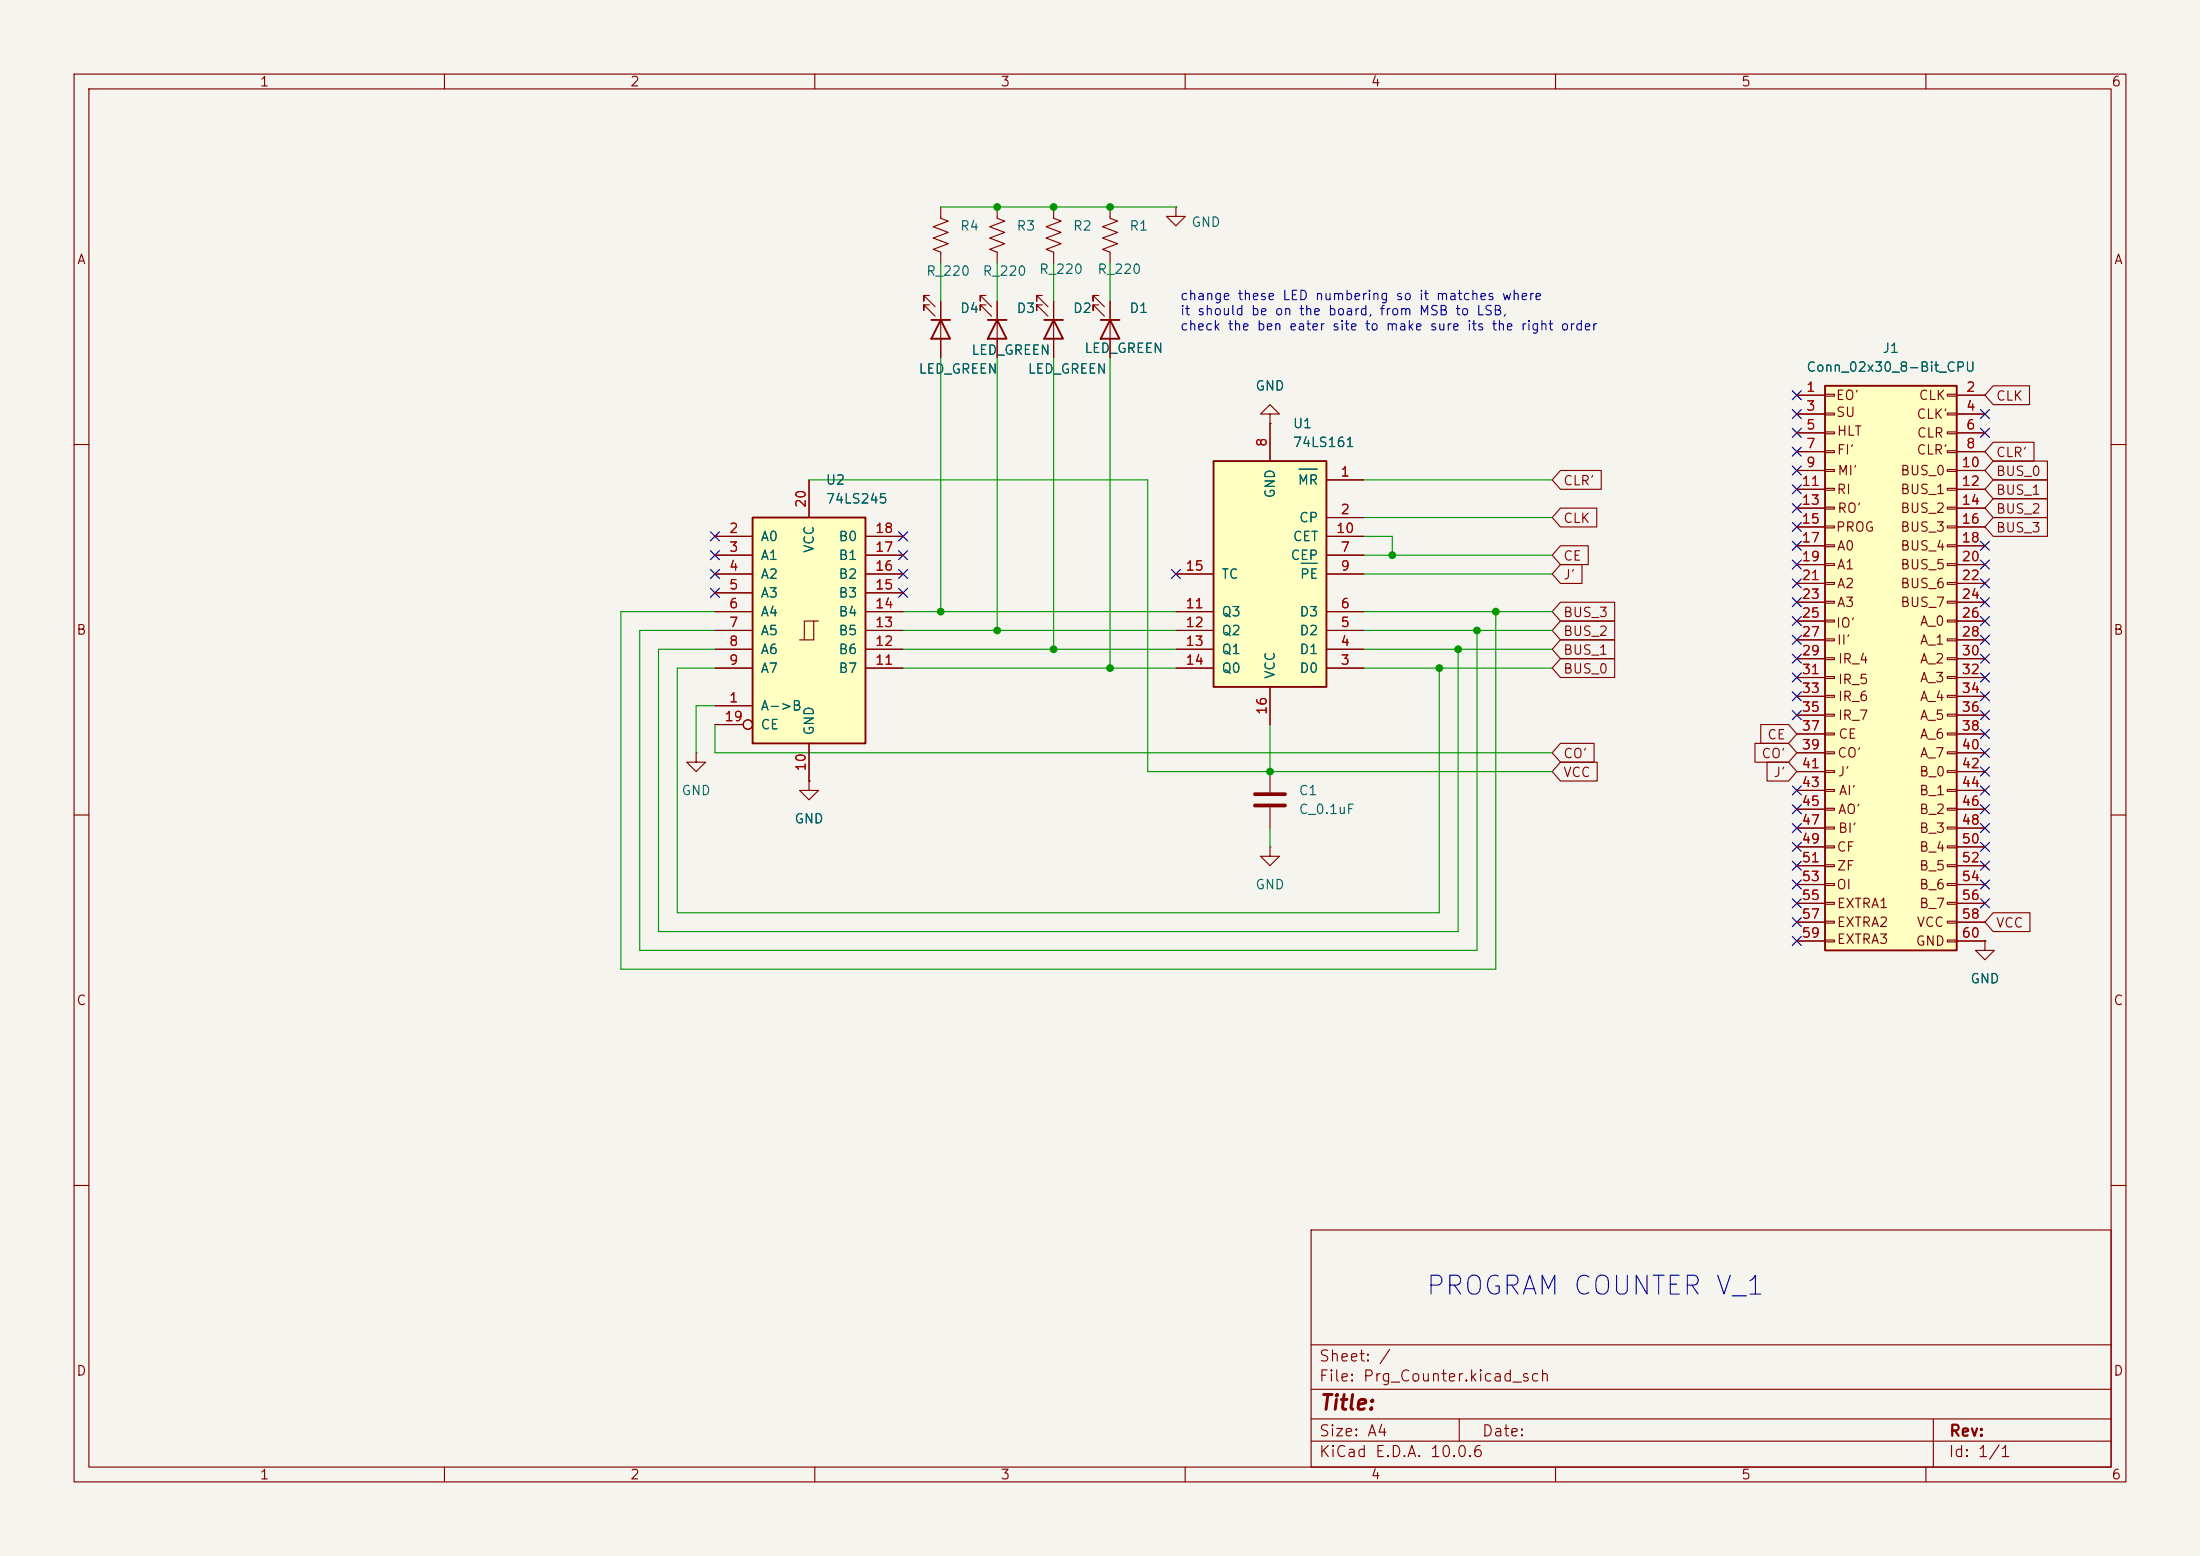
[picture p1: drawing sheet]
<svg xmlns="http://www.w3.org/2000/svg" width="297mm" height="210mm" viewBox="0 0 297 210" stroke-linecap="round" stroke-linejoin="round" font-family="sans-serif">
<path d="M0 0h297v210h-297z" fill="#f5f4ef" stroke="#f5f4ef" stroke-width=".14"/>
<g fill="none" stroke="#840000" stroke-width=".15">
<path d="M10 10h277v190h-277zM12 12h273v186h-273zM60 10v2M110 10v2M160 10v2M210 10v2M260 10v2M10 60h2M285 60h2M10 110h2M285 110h2M10 160h2"/>
<path d="M177 166h108v32h-108zM285 160h2M60 198v2M110 198v2M160 198v2M177 194.5h108M177 191.5h108M177 187.5h108M177 181.5h108M197 191.5v3M210 198v2M260 198v2"/>
<path d="M261 191.5v6.5"/>
</g>
<path d="M246.4 52.1h17.8v76.2h-17.8z" fill="#ffffc2"/>
<path d="M246.4 52.1h17.8v76.2h-17.8z" fill="none" stroke="#840000" stroke-width=".25"/>
<g fill="none" stroke="#840000" stroke-width=".15">
<path d="M242.6 53.3h3.8M242.6 55.9h3.8M242.6 58.4h3.8M246.4 53.2h1.2v.3h-1.2zM246.4 55.8h1.2v.2h-1.2zM246.4 58.3h1.2v.2h-1.2zM262.9 53.2h1.3v.3h-1.3zM262.9 55.8h1.3v.2h-1.3zM262.9 58.3h1.3v.2h-1.3zM264.2 53.3h3.8M264.2 55.9h3.8M264.2 58.4h3.8"/>
<path d="M242.6 61h3.8M242.6 63.5h3.8M242.6 66h3.8M242.6 68.6h3.8M242.6 71.1h3.8M242.6 73.7h3.8M242.6 76.2h3.8M242.6 78.7h3.8M246.4 60.8h1.2v.3h-1.2zM246.4 63.4h1.2v.2h-1.2zM246.4 65.9h1.2v.3h-1.2zM246.4 68.5h1.2v.2h-1.2z"/>
<path d="M246.4 71h1.2v.2h-1.2zM246.4 73.5h1.2v.3h-1.2zM246.4 76.1h1.2v.2h-1.2zM246.4 78.6h1.2v.3h-1.2zM262.9 60.8h1.3v.3h-1.3zM262.9 63.4h1.3v.2h-1.3zM262.9 65.9h1.3v.3h-1.3zM262.9 68.5h1.3v.2h-1.3zM262.9 71h1.3v.2h-1.3zM262.9 73.5h1.3v.3h-1.3zM262.9 76.1h1.3v.2h-1.3zM262.9 78.6h1.3v.3h-1.3z"/>
<path d="M264.2 61h3.8M264.2 63.5h3.8M264.2 66h3.8M264.2 68.6h3.8M264.2 71.1h3.8M264.2 73.7h3.8M264.2 76.2h3.8M264.2 78.7h3.8M242.6 81.3h3.8M242.6 83.8h3.8M242.6 86.4h3.8M242.6 88.9h3.8"/>
<path d="M242.6 91.4h3.8M242.6 94h3.8M242.6 96.5h3.8M242.6 99.1h3.8M246.4 81.2h1.2v.2h-1.2zM246.4 83.7h1.2v.2h-1.2zM246.4 86.2h1.2v.3h-1.2zM246.4 88.8h1.2v.2h-1.2zM246.4 91.3h1.2v.3h-1.2zM246.4 93.9h1.2v.2h-1.2zM246.4 96.4h1.2v.2h-1.2zM246.4 98.9h1.2v.3h-1.2z"/>
<path d="M262.9 81.2h1.3v.2h-1.3zM262.9 83.7h1.3v.2h-1.3zM262.9 86.2h1.3v.3h-1.3zM262.9 88.8h1.3v.2h-1.3zM262.9 91.3h1.3v.3h-1.3zM262.9 93.9h1.3v.2h-1.3zM262.9 96.4h1.3v.2h-1.3zM262.9 98.9h1.3v.3h-1.3zM264.2 81.3h3.8M264.2 83.8h3.8M264.2 86.4h3.8M264.2 88.9h3.8"/>
<path d="M264.2 91.4h3.8M264.2 94h3.8M264.2 96.5h3.8M264.2 99.1h3.8M242.6 101.6h3.8M242.6 104.1h3.8M242.6 106.7h3.8M242.6 109.2h3.8M242.6 111.8h3.8M242.6 114.3h3.8M242.6 116.8h3.8M242.6 119.4h3.8"/>
<path d="M246.4 101.5h1.2v.2h-1.2zM246.4 104h1.2v.3h-1.2zM246.4 106.6h1.2v.2h-1.2zM246.4 109.1h1.2v.2h-1.2zM246.4 111.6h1.2v.3h-1.2zM246.4 114.2h1.2v.2h-1.2zM246.4 116.7h1.2v.3h-1.2zM246.4 119.3h1.2v.2h-1.2zM262.9 101.5h1.3v.2h-1.3zM262.9 104h1.3v.3h-1.3zM262.9 106.6h1.3v.2h-1.3zM262.9 109.1h1.3v.2h-1.3z"/>
<path d="M262.9 111.6h1.3v.3h-1.3zM262.9 114.2h1.3v.2h-1.3zM262.9 116.7h1.3v.3h-1.3zM262.9 119.3h1.3v.2h-1.3zM264.2 101.6h3.8M264.2 104.1h3.8M264.2 106.7h3.8M264.2 109.2h3.8M264.2 111.8h3.8M264.2 114.3h3.8M264.2 116.8h3.8M264.2 119.4h3.8"/>
<path d="M242.6 121.9h3.8M242.6 124.5h3.8M242.6 127h3.8M246.4 121.8h1.2v.2h-1.2zM246.4 124.3h1.2v.3h-1.2zM246.4 126.9h1.2v.2h-1.2zM262.9 121.8h1.3v.2h-1.3zM262.9 124.3h1.3v.3h-1.3zM262.9 126.9h1.3v.2h-1.3zM264.2 121.9h3.8M264.2 124.5h3.8M264.2 127h3.8"/>
</g>
<path d="M163.8 62.2h15.3v30.5h-15.3z" fill="#ffffc2"/>
<path d="M163.8 62.2h15.3v30.5h-15.3z" fill="none" stroke="#840000" stroke-width=".25"/>
<g fill="none" stroke="#840000" stroke-width=".15">
<path d="M171.4 57.2v5M158.7 77.5h5.1M179.1 64.8h5M179.1 69.9h5M179.1 74.9h5M179.1 77.5h5M179.1 72.4h5M158.7 90.2h5.1M158.7 87.6h5.1M158.7 85.1h5.1M158.7 82.6h5.1M171.4 92.7v5.1"/>
<path d="M179.1 90.2h5M179.1 87.6h5M179.1 85.1h5M179.1 82.6h5"/>
</g>
<path d="M175.4 63.3h2.4M175.7 76h2.1" fill="none" stroke="#006464" stroke-width=".15"/>
<path d="M101.6 69.9h15.2v30.4h-15.2z" fill="#ffffc2"/>
<g fill="none" stroke="#840000" stroke-width=".15">
<path d="M125.5 39.9h-.8v.7v-.7l1.5 1.5M127 27.9v1.6l1 .3-2 .8 2 .8-2 .7 2 .8-2 .8 1 .3v1.6M133.1 39.9h-.8v.7v-.7l1.6 1.5M134.6 27.9v1.6l1 .3-2 .8 2 .8-2 .7 2 .8-2 .8 1 .3v1.6M140.7 39.9h-.7v.7v-.7l1.5 1.5M142.2 27.9v1.6l1.1 .3-2.1 .8 2.1 .8-2.1 .7 2.1 .8-2.1 .8 1 .3v1.6M148.3 39.9h-.7v.7v-.7l1.5 1.5M149.9 27.9v1.6l1 .3-2.1 .8 2.1 .8-2.1 .7 2.1 .8-2.1 .8 1.1 .3v1.6M158.7 27.9v1.3h1.3l-1.3 1.3-1.2-1.3h1.2M158.7 27.9h.1M125.5 41.1h-.8v.8v-.8l1.5 1.6M127 40.6v7.7"/>
<path d="M133.1 41.1h-.8v.8v-.8l1.6 1.6M134.6 40.6v7.7M140.7 41.1h-.7v.8v-.8l1.5 1.6M142.2 40.6v7.7M148.3 41.1h-.7v.8v-.8l1.5 1.6M149.9 40.6v7.7M171.4 55.9h1.3l-1.3-1.3-1.2 1.3h1.2v1.3M171.4 57.2h.1M171.4 57.2v5M242.6 53.3h3.8M242.6 55.9h3.8M242.6 58.4h3.8"/>
<path d="M264.2 53.3h3.8M264.2 55.9h3.8M264.2 58.4h3.8M269.1 59.7h5.5v2.5h-5.5l-1.1-1.2zM269.1 52.1h4.9v2.5h-4.9l-1.1-1.3zM96.5 72.4h5.1M96.5 74.9h5.1M96.5 77.5h5.1M109.2 64.8v5.1M116.8 72.4h5.1M116.8 74.9h5.1M116.8 77.5h5.1"/>
<path d="M158.7 77.5h5.1M179.1 72.4h5M179.1 74.9h5M179.1 77.5h5M179.1 64.8h5M179.1 69.9h5M210.7 68.6h4.9v2.5h-4.9l-1.2-1.2zM210.7 63.5h5.5v2.5h-5.5l-1.2-1.2zM210.7 76.2h2.9v2.5h-2.9l-1.2-1.2zM210.7 73.7h3.7v2.5h-3.7l-1.2-1.3zM242.6 61h3.8M242.6 63.5h3.8"/>
<path d="M242.6 66h3.8M242.6 68.6h3.8M242.6 71.1h3.8M242.6 73.7h3.8M242.6 76.2h3.8M242.6 78.7h3.8M264.2 61h3.8M264.2 63.5h3.8M264.2 66h3.8M264.2 68.6h3.8M264.2 71.1h3.8M264.2 73.7h3.8"/>
<path d="M264.2 76.2h3.8M264.2 78.7h3.8M269.1 64.8h7.3v2.5h-7.3l-1.1-1.3zM269.1 69.8h7.3v2.6h-7.3l-1.1-1.3zM269.1 62.2h7.3v2.6h-7.3l-1.1-1.3zM269.1 67.3h7.3v2.6h-7.3l-1.1-1.3zM96.5 95.3h5.1M96.5 80h5.1M96.5 82.6h5.1M96.5 85.1h5.1M96.5 87.6h5.1M96.5 90.2h5.1"/>
<path d="M96.5 97.8h3.8M109.9 83.8h-1.3v2.6M110.5 83.8h-.6v2.6h-2M116.8 80h5.1M116.8 82.6h5.1M116.8 85.1h5.1M116.8 87.6h5.1M116.8 90.2h5.1M158.7 82.6h5.1M158.7 85.1h5.1M158.7 87.6h5.1M158.7 90.2h5.1"/>
<path d="M171.4 92.7v5.1M179.1 82.6h5M179.1 85.1h5M179.1 87.6h5M179.1 90.2h5M210.7 81.3h7.3v2.5h-7.3l-1.2-1.2zM210.7 83.8h7.3v2.6h-7.3l-1.2-1.3zM210.7 86.4h7.3v2.5h-7.3l-1.2-1.3zM210.7 88.9h7.3v2.5h-7.3l-1.2-1.2zM237.7 97.8h3.8l1.1 1.3-1.1 1.2h-3.8zM242.6 81.3h3.8M242.6 83.8h3.8"/>
<path d="M242.6 86.4h3.8M242.6 88.9h3.8M242.6 91.4h3.8M242.6 94h3.8M242.6 96.5h3.8M242.6 99.1h3.8M264.2 81.3h3.8M264.2 83.8h3.8M264.2 86.4h3.8M264.2 88.9h3.8M264.2 91.4h3.8M264.2 94h3.8"/>
<path d="M264.2 96.5h3.8M264.2 99.1h3.8M94 101.6v1.3h1.2l-1.2 1.2-1.3-1.2h1.3M94 101.6h.1M109.2 105.4v1.3h1.3l-1.3 1.3-1.3-1.3h1.3M109.2 105.4h.1M109.2 100.3v5.1M171.4 114.3v1.3h1.3l-1.3 1.2-1.2-1.2h1.2M171.4 114.3h.1M171.4 104.1v2.8M171.4 109v2.8M210.7 102.9h4.9v2.5h-4.9l-1.2-1.3z"/>
<path d="M210.7 100.3h4.5v2.6h-4.5l-1.2-1.3zM236.9 100.3h4.6l1.1 1.3-1.1 1.3h-4.6zM238.6 102.9h2.9l1.1 1.2-1.1 1.3h-2.9zM242.6 101.6h3.8M242.6 104.1h3.8M242.6 106.7h3.8M242.6 109.2h3.8M242.6 111.8h3.8M242.6 114.3h3.8M242.6 116.8h3.8M242.6 119.4h3.8M264.2 101.6h3.8"/>
<path d="M264.2 104.1h3.8M264.2 106.7h3.8M264.2 109.2h3.8M264.2 111.8h3.8M264.2 114.3h3.8M264.2 116.8h3.8M264.2 119.4h3.8M242.6 121.9h3.8M242.6 124.5h3.8M242.6 127h3.8M264.2 121.9h3.8M264.2 124.5h3.8"/>
<path d="M264.2 127h3.8M268 127v1.3h1.2l-1.2 1.2-1.3-1.2h1.3M268 127h.1M269.1 123.2h4.9v2.5h-4.9l-1.1-1.2z"/>
<circle cx="101" cy="97.8" r=".63"/>
</g>
<path d="M125.7 43.2h2.6M127 43.2l1.3 2.5h-2.6zM133.3 43.2h2.6M134.6 43.2l1.3 2.5h-2.6zM141 43.2h2.5M142.2 43.2l1.3 2.5h-2.5zM148.6 43.2h2.5M149.9 43.2l1.2 2.5h-2.5zM101.6 69.9h15.2v30.4h-15.2z" fill="none" stroke="#840000" stroke-width=".25"/>
<path d="M169.4 107.2h4.1M169.4 108.7h4.1" fill="none" stroke="#840000" stroke-width=".51"/>
<g fill="none" stroke="#009600" stroke-width=".15">
<path d="M127 35.6v5M127 27.9h31.7M134.6 35.6v5M142.2 35.6v5M149.9 35.6v5M127 48.3v34.3M134.6 48.3v36.8M142.2 48.3v39.3M149.9 48.3v41.9M109.2 64.8h45.7v39.3h54.6M184.1 72.4h3.9v2.5M184.1 64.8h25.4"/>
<path d="M184.1 69.9h25.4M184.1 74.9h25.4M184.1 77.5h25.4M96.5 82.6h-12.7v48.2h118.1v-48.2M96.5 90.2h-5.1v33h102.9v-33M96.5 95.3h-2.5v6.3M96.5 87.6h-7.6v38.1h107.9v-38.1M96.5 97.8v3.8h113M96.5 85.1h-10.1v43.2h113v-43.2M121.9 90.2h36.8M121.9 87.6h36.8M121.9 85.1h36.8"/>
<path d="M121.9 82.6h36.8M171.4 97.8v6.3M184.1 90.2h25.4M184.1 87.6h25.4M184.1 85.1h25.4M184.1 82.6h25.4M171.4 111.8v2.5"/>
</g>
<g fill="none" stroke="#000084" stroke-width=".15">
<path d="M242 57.8l1.2 1.2M242 52.7l1.2 1.2M242 55.3l1.2 1.2M243.2 57.8l-1.2 1.2M243.2 52.7l-1.2 1.2M243.2 55.3l-1.2 1.2M267.4 57.8l1.2 1.2M267.4 55.3l1.2 1.2M268.6 55.3l-1.2 1.2M268.6 57.8l-1.2 1.2M95.9 76.9l1.2 1.2M95.9 71.8l1.2 1.2"/>
<path d="M95.9 74.3l1.2 1.2M95.9 79.4l1.2 1.2M97.1 76.9l-1.2 1.2M97.1 71.8l-1.2 1.2M97.1 74.3l-1.2 1.2M97.1 79.4l-1.2 1.2M121.3 71.8l1.2 1.2M121.3 74.3l1.2 1.2M121.3 76.9l1.2 1.2M121.3 79.4l1.2 1.2M122.5 71.8l-1.2 1.2M122.5 74.3l-1.2 1.2"/>
<path d="M122.5 76.9l-1.2 1.2M122.5 79.4l-1.2 1.2M158.1 76.9l1.3 1.2M159.4 76.9l-1.3 1.2M242 78.1l1.2 1.2M242 75.6l1.2 1.2M242 68l1.2 1.2M242 70.5l1.2 1.2M242 73.1l1.2 1.2M242 62.9l1.2 1.2M242 65.4l1.2 1.2M242 60.4l1.2 1.2"/>
<path d="M243.2 78.1l-1.2 1.2M243.2 75.6l-1.2 1.2M243.2 68l-1.2 1.2M243.2 70.5l-1.2 1.2M243.2 73.1l-1.2 1.2M243.2 62.9l-1.2 1.2M243.2 65.4l-1.2 1.2M243.2 60.4l-1.2 1.2M267.4 73.1l1.2 1.2M267.4 75.6l1.2 1.2M267.4 78.1l1.2 1.2M268.6 73.1l-1.2 1.2"/>
<path d="M268.6 75.6l-1.2 1.2M268.6 78.1l-1.2 1.2M242 80.7l1.2 1.2M242 93.4l1.2 1.2M242 85.8l1.2 1.2M242 90.8l1.2 1.2M242 83.2l1.2 1.2M242 88.3l1.2 1.2M242 95.9l1.2 1.2M243.2 80.7l-1.2 1.2M243.2 93.4l-1.2 1.2M243.2 85.8l-1.2 1.2"/>
<path d="M243.2 90.8l-1.2 1.2M243.2 83.2l-1.2 1.2M243.2 88.3l-1.2 1.2M243.2 95.9l-1.2 1.2M267.4 88.3l1.2 1.2M267.4 98.5l1.2 1.2M267.4 95.9l1.2 1.2M267.4 93.4l1.2 1.2M267.4 90.8l1.2 1.2M267.4 80.7l1.2 1.2M267.4 85.8l1.2 1.2M267.4 83.2l1.2 1.2"/>
<path d="M268.6 95.9l-1.2 1.2M268.6 98.5l-1.2 1.2M268.6 90.8l-1.2 1.2M268.6 93.4l-1.2 1.2M268.6 88.3l-1.2 1.2M268.6 80.7l-1.2 1.2M268.6 85.8l-1.2 1.2M268.6 83.2l-1.2 1.2M242 116.2l1.2 1.2M242 118.8l1.2 1.2M242 108.6l1.2 1.2M242 111.2l1.2 1.2"/>
<path d="M242 113.7l1.2 1.2M242 106.1l1.2 1.2M243.2 116.2l-1.2 1.2M243.2 118.8l-1.2 1.2M243.2 106.1l-1.2 1.2M243.2 111.2l-1.2 1.2M243.2 108.6l-1.2 1.2M243.2 113.7l-1.2 1.2M267.4 101l1.2 1.2M267.4 103.5l1.2 1.2M267.4 116.2l1.2 1.2M267.4 108.6l1.2 1.2"/>
<path d="M267.4 113.7l1.2 1.2M267.4 106.1l1.2 1.2M267.4 111.2l1.2 1.2M267.4 118.8l1.2 1.2M268.6 101l-1.2 1.2M268.6 103.5l-1.2 1.2M268.6 116.2l-1.2 1.2M268.6 108.6l-1.2 1.2M268.6 113.7l-1.2 1.2M268.6 106.1l-1.2 1.2M268.6 111.2l-1.2 1.2M268.6 118.8l-1.2 1.2"/>
<path d="M242 121.3l1.2 1.2M242 123.9l1.2 1.2M242 126.4l1.2 1.2M243.2 121.3l-1.2 1.2M243.2 123.9l-1.2 1.2M243.2 126.4l-1.2 1.2M267.4 121.3l1.2 1.2M268.6 121.3l-1.2 1.2"/>
</g>
<path d="M175.4 63.3h2.4M175.7 76h2.1" fill="none" stroke="#006464" stroke-width=".15"/>
<g fill="#009600" stroke="#009600" stroke-width=".14">
<circle cx="199.4" cy="85.1" r=".46"/>
<circle cx="201.9" cy="82.6" r=".46"/>
<circle cx="196.8" cy="87.6" r=".46"/>
<circle cx="194.3" cy="90.2" r=".46"/>
<circle cx="188" cy="74.9" r=".46"/>
<circle cx="142.2" cy="87.6" r=".46"/>
<circle cx="134.6" cy="85.1" r=".46"/>
<circle cx="127" cy="82.6" r=".46"/>
<circle cx="149.9" cy="90.2" r=".46"/>
<circle cx="171.4" cy="104.1" r=".46"/>
<circle cx="149.9" cy="27.9" r=".46"/>
<circle cx="142.2" cy="27.9" r=".46"/>
<circle cx="134.6" cy="27.9" r=".46"/>
</g>
<text font-size="2.5" fill="#0000c2" x="192.3" y="175.4">PROGRAM COUNTER V_1</text>
<text font-size="2" fill="#840000" x="178" y="190.8">Title:</text>
<g font-size="1.5" fill="#840000">
<text x="178" y="184.1">Sheet: /</text>
<text x="178" y="186.8">File: Prg_Counter.kicad_sch</text>
<text x="178" y="197">KiCad E.D.A. 10.0.6</text>
<text x="178" y="194.2">Size: A4</text>
<text x="200" y="194.2">Date:</text>
<text x="263" y="197">Id: 1/1</text>
<text x="263" y="194.2">Rev:</text>
</g>
<g font-size="1.3" fill="#840000">
<text x="35" y="12">1</text>
<text x="85" y="12">2</text>
<text x="135" y="12">3</text>
<text x="185" y="12">4</text>
<text x="235" y="12">5</text>
<text x="285" y="12">6</text>
<text x="10.3" y="36">A</text>
<text x="285.3" y="36">A</text>
<text x="247.8" y="54.3">EO'</text>
<text x="247.8" y="56.6">SU</text>
<text x="247.9" y="59.1">HLT</text>
<text x="258.6" y="56.8">CLK'</text>
<text x="258.7" y="59.4">CLR</text>
<text x="258.9" y="54.3">CLK</text>
<text x="269.4" y="54.4">CLK</text>
<text x="211" y="65.8">CLR'</text>
<text x="247.9" y="61.7">FI'</text>
<text x="248" y="64.5">MI'</text>
<text x="256.5" y="64.5">BUS_0</text>
<text x="258.6" y="61.7">CLR'</text>
<text x="269.4" y="62">CLR'</text>
<text x="269.4" y="64.6">BUS_0</text>
<text x="211" y="70.9">CLK</text>
<text x="247.9" y="67">RI</text>
<text x="248" y="69.5">RO'</text>
<text x="256.5" y="67">BUS_1</text>
<text x="256.5" y="69.5">BUS_2</text>
<text x="269.4" y="67.1">BUS_1</text>
<text x="269.4" y="69.6">BUS_2</text>
<text x="211" y="76">CE</text>
<text x="247.7" y="72.1">PROG</text>
<text x="247.9" y="74.6">A0</text>
<text x="247.9" y="77.2">A1</text>
<text x="256.5" y="72.1">BUS_3</text>
<text x="256.5" y="74.6">BUS_4</text>
<text x="256.5" y="77.2">BUS_5</text>
<text x="269.4" y="72.2">BUS_3</text>
<text x="211" y="83.6">BUS_3</text>
<text x="211" y="78.5">J'</text>
<text x="247.9" y="79.7">A2</text>
<text x="247.9" y="82.2">A3</text>
<text x="256.5" y="79.7">BUS_6</text>
<text x="256.5" y="82.2">BUS_7</text>
<text x="10.2" y="86">B</text>
<text x="211" y="86.1">BUS_2</text>
<text x="211" y="88.7">BUS_1</text>
<text x="247.8" y="85">IO'</text>
<text x="247.9" y="87.3">II'</text>
<text x="248" y="89.9">IR_4</text>
<text x="259.1" y="84.8">A_0</text>
<text x="259.1" y="87.3">A_1</text>
<text x="259.1" y="89.9">A_2</text>
<text x="285.2" y="86">B</text>
<text x="211" y="91.2">BUS_0</text>
<text x="248" y="92.7">IR_5</text>
<text x="248" y="94.9">IR_6</text>
<text x="259.1" y="92.4">A_3</text>
<text x="259.1" y="94.9">A_4</text>
<text x="238.5" y="100.1">CE</text>
<text x="248" y="97.5">IR_7</text>
<text x="248.1" y="100">CE</text>
<text x="259.1" y="97.5">A_5</text>
<text x="259.1" y="100">A_6</text>
<text x="211" y="105.2">VCC</text>
<text x="211" y="102.7">CO'</text>
<text x="237.7" y="102.7">CO'</text>
<text x="239.3" y="105.2">J'</text>
<text x="248" y="102.6">CO'</text>
<text x="248" y="105.1">J'</text>
<text x="248.2" y="107.6">AI'</text>
<text x="259" y="105.1">B_0</text>
<text x="259" y="107.6">B_1</text>
<text x="259.1" y="102.6">A_7</text>
<text x="248" y="110.2">AO'</text>
<text x="248.1" y="112.7">BI'</text>
<text x="259" y="110.2">B_2</text>
<text x="259" y="112.7">B_3</text>
<text x="247.9" y="115.3">CF</text>
<text x="247.9" y="117.8">ZF</text>
<text x="259" y="115.3">B_4</text>
<text x="259" y="117.8">B_5</text>
<text x="247.8" y="120.3">OI</text>
<text x="247.9" y="122.9">EXTRA1</text>
<text x="247.9" y="125.4">EXTRA2</text>
<text x="258.7" y="125.4">VCC</text>
<text x="259" y="120.3">B_6</text>
<text x="259" y="122.9">B_7</text>
<text x="269.4" y="125.5">VCC</text>
<text x="247.9" y="127.7">EXTRA3</text>
<text x="258.5" y="128">GND</text>
<text x="10.2" y="136">C</text>
<text x="285.2" y="136">C</text>
<text x="10.2" y="186">D</text>
<text x="285.2" y="186">D</text>
<text x="35" y="200">1</text>
<text x="85" y="200">2</text>
<text x="135" y="200">3</text>
<text x="185" y="200">4</text>
<text x="235" y="200">5</text>
<text x="285" y="200">6</text>
</g>
<g font-size="1.3" fill="#006464">
<text x="129.5" y="31.4">R4</text>
<text x="137.1" y="31.4">R3</text>
<text x="144.8" y="31.4">R2</text>
<text x="152.4" y="31.4">R1</text>
<text x="160.8" y="30.9">GND</text>
<text x="125" y="37.5">R_220</text>
<text x="132.6" y="37.5">R_220</text>
<text x="140.2" y="37.3">R_220</text>
<text x="148.1" y="37.3">R_220</text>
<text x="129.5" y="42.6">D4</text>
<text x="137.1" y="42.6">D3</text>
<text x="144.8" y="42.6">D2</text>
<text x="146.3" y="48">LED_GREEN</text>
<text x="152.4" y="42.6">D1</text>
<text x="254.1" y="48">J1</text>
<text x="123.9" y="50.7">LED_GREEN</text>
<text x="131" y="48.2">LED_GREEN</text>
<text x="138.7" y="50.7">LED_GREEN</text>
<text x="169.4" y="53">GND</text>
<text x="243.8" y="50.5">Conn_02x30_8-Bit_CPU</text>
<text x="174.5" y="58.1">U1</text>
<text x="111.4" y="65.7">U2</text>
<text x="174.5" y="60.7">74LS161</text>
<text x="175.1" y="65.7">MR</text>
<text x="111.4" y="68.3">74LS245</text>
<text x="172.4" y="67.3" transform="rotate(-90 172.4 67.3)">GND</text>
<text x="175.3" y="70.8">CP</text>
<text x="102.6" y="73.4">A0</text>
<text x="102.6" y="75.9">A1</text>
<text x="110.2" y="74.7" transform="rotate(-90 110.2 74.7)">VCC</text>
<text x="113.1" y="75.9">B1</text>
<text x="113.1" y="73.4">B0</text>
<text x="174.1" y="75.9">CEP</text>
<text x="174.4" y="73.4">CET</text>
<text x="102.6" y="78.4">A2</text>
<text x="102.6" y="81">A3</text>
<text x="102.6" y="83.5">A4</text>
<text x="113.1" y="83.5">B4</text>
<text x="113.1" y="81">B3</text>
<text x="113.1" y="78.4">B2</text>
<text x="164.8" y="83.5">Q3</text>
<text x="164.8" y="78.4">TC</text>
<text x="175.3" y="83.5">D3</text>
<text x="175.4" y="78.4">PE</text>
<text x="102.6" y="86.1">A5</text>
<text x="102.6" y="88.6">A6</text>
<text x="113.1" y="88.6">B6</text>
<text x="113.1" y="86.1">B5</text>
<text x="164.8" y="86.1">Q2</text>
<text x="164.8" y="88.6">Q1</text>
<text x="175.3" y="88.6">D1</text>
<text x="175.3" y="86.1">D2</text>
<text x="102.6" y="91.1">A7</text>
<text x="113.1" y="91.1">B7</text>
<text x="164.8" y="91.1">Q0</text>
<text x="172.4" y="91.7" transform="rotate(-90 172.4 91.7)">VCC</text>
<text x="175.3" y="91.1">D0</text>
<text x="102.6" y="96.2">A-&gt;B</text>
<text x="102.6" y="98.8">CE</text>
<text x="110.2" y="99.3" transform="rotate(-90 110.2 99.3)">GND</text>
<text x="91.9" y="107.6">GND</text>
<text x="175.2" y="107.6">C1</text>
<text x="107.2" y="111.5">GND</text>
<text x="175.2" y="110.2">C_0.1uF</text>
<text x="169.4" y="120.3">GND</text>
<text x="265.9" y="133">GND</text>
</g>
<g font-size="1.3" fill="#0000c2">
<text x="159.2" y="40.8">change these LED numbering so it matches where</text>
<text x="159.2" y="42.9">it should be on the board, from MSB to LSB,</text>
<text x="159.2" y="44.9">check the ben eater site to make sure its the right order</text>
</g>
<g font-size="1.3" fill="#a90000">
<text x="243.7" y="53.2">1</text>
<text x="265.3" y="53.2">2</text>
<text x="243.7" y="55.7">3</text>
<text x="243.7" y="58.3">5</text>
<text x="265.3" y="55.7">4</text>
<text x="265.3" y="58.3">6</text>
<text x="171.3" y="60.4" transform="rotate(-90 171.3 60.4)">8</text>
<text x="180.9" y="64.6">1</text>
<text x="243.1" y="65.9">11</text>
<text x="243.7" y="60.8">7</text>
<text x="243.7" y="63.4">9</text>
<text x="264.7" y="63.4">10</text>
<text x="264.7" y="65.9">12</text>
<text x="265.3" y="60.8">8</text>
<text x="109.1" y="68.6" transform="rotate(-90 109.1 68.6)">20</text>
<text x="180.9" y="69.7">2</text>
<text x="243.1" y="68.4">13</text>
<text x="243.1" y="71">15</text>
<text x="264.7" y="68.4">14</text>
<text x="264.7" y="71">16</text>
<text x="98.3" y="72.3">2</text>
<text x="98.3" y="74.8">3</text>
<text x="98.3" y="77.3">4</text>
<text x="118" y="77.3">16</text>
<text x="118" y="74.8">17</text>
<text x="118" y="72.3">18</text>
<text x="160" y="77.3">15</text>
<text x="180.3" y="72.3">10</text>
<text x="180.9" y="74.8">7</text>
<text x="180.9" y="77.3">9</text>
<text x="243.1" y="73.5">17</text>
<text x="243.1" y="76.1">19</text>
<text x="264.7" y="73.5">18</text>
<text x="264.7" y="76.1">20</text>
<text x="98.3" y="79.9">5</text>
<text x="98.3" y="82.4">6</text>
<text x="118" y="82.4">14</text>
<text x="118" y="79.9">15</text>
<text x="160" y="82.4">11</text>
<text x="180.9" y="82.4">6</text>
<text x="243.1" y="78.6">21</text>
<text x="243.1" y="81.1">23</text>
<text x="243.1" y="83.7">25</text>
<text x="264.7" y="78.6">22</text>
<text x="264.7" y="81.1">24</text>
<text x="264.7" y="83.7">26</text>
<text x="98.3" y="85">7</text>
<text x="98.3" y="87.5">8</text>
<text x="118" y="87.5">12</text>
<text x="118" y="85">13</text>
<text x="160" y="85">12</text>
<text x="160" y="87.5">13</text>
<text x="180.9" y="87.5">4</text>
<text x="180.9" y="85">5</text>
<text x="243.1" y="86.2">27</text>
<text x="243.1" y="88.8">29</text>
<text x="264.7" y="86.2">28</text>
<text x="264.7" y="88.8">30</text>
<text x="98.3" y="95.1">1</text>
<text x="98.3" y="90">9</text>
<text x="118" y="90">11</text>
<text x="160" y="90">14</text>
<text x="180.9" y="90">3</text>
<text x="243.1" y="91.3">31</text>
<text x="243.1" y="93.8">33</text>
<text x="264.7" y="91.3">32</text>
<text x="264.7" y="93.8">34</text>
<text x="97.7" y="97.7">19</text>
<text x="171.3" y="96.6" transform="rotate(-90 171.3 96.6)">16</text>
<text x="243.1" y="96.4">35</text>
<text x="243.1" y="98.9">37</text>
<text x="243.1" y="101.5">39</text>
<text x="264.7" y="96.4">36</text>
<text x="264.7" y="98.9">38</text>
<text x="264.7" y="101.5">40</text>
<text x="109.1" y="104.2" transform="rotate(-90 109.1 104.2)">10</text>
<text x="243.1" y="104">41</text>
<text x="243.1" y="106.5">43</text>
<text x="264.7" y="104">42</text>
<text x="264.7" y="106.5">44</text>
<text x="243.1" y="109.1">45</text>
<text x="243.1" y="111.6">47</text>
<text x="264.7" y="109.1">46</text>
<text x="264.7" y="111.6">48</text>
<text x="243.1" y="114.2">49</text>
<text x="243.1" y="116.7">51</text>
<text x="243.1" y="119.2">53</text>
<text x="264.7" y="114.2">50</text>
<text x="264.7" y="116.7">52</text>
<text x="264.7" y="119.2">54</text>
<text x="243.1" y="121.8">55</text>
<text x="243.1" y="124.3">57</text>
<text x="264.7" y="121.8">56</text>
<text x="264.7" y="124.3">58</text>
<text x="243.1" y="126.9">59</text>
<text x="264.7" y="126.9">60</text>
</g>
</svg>
